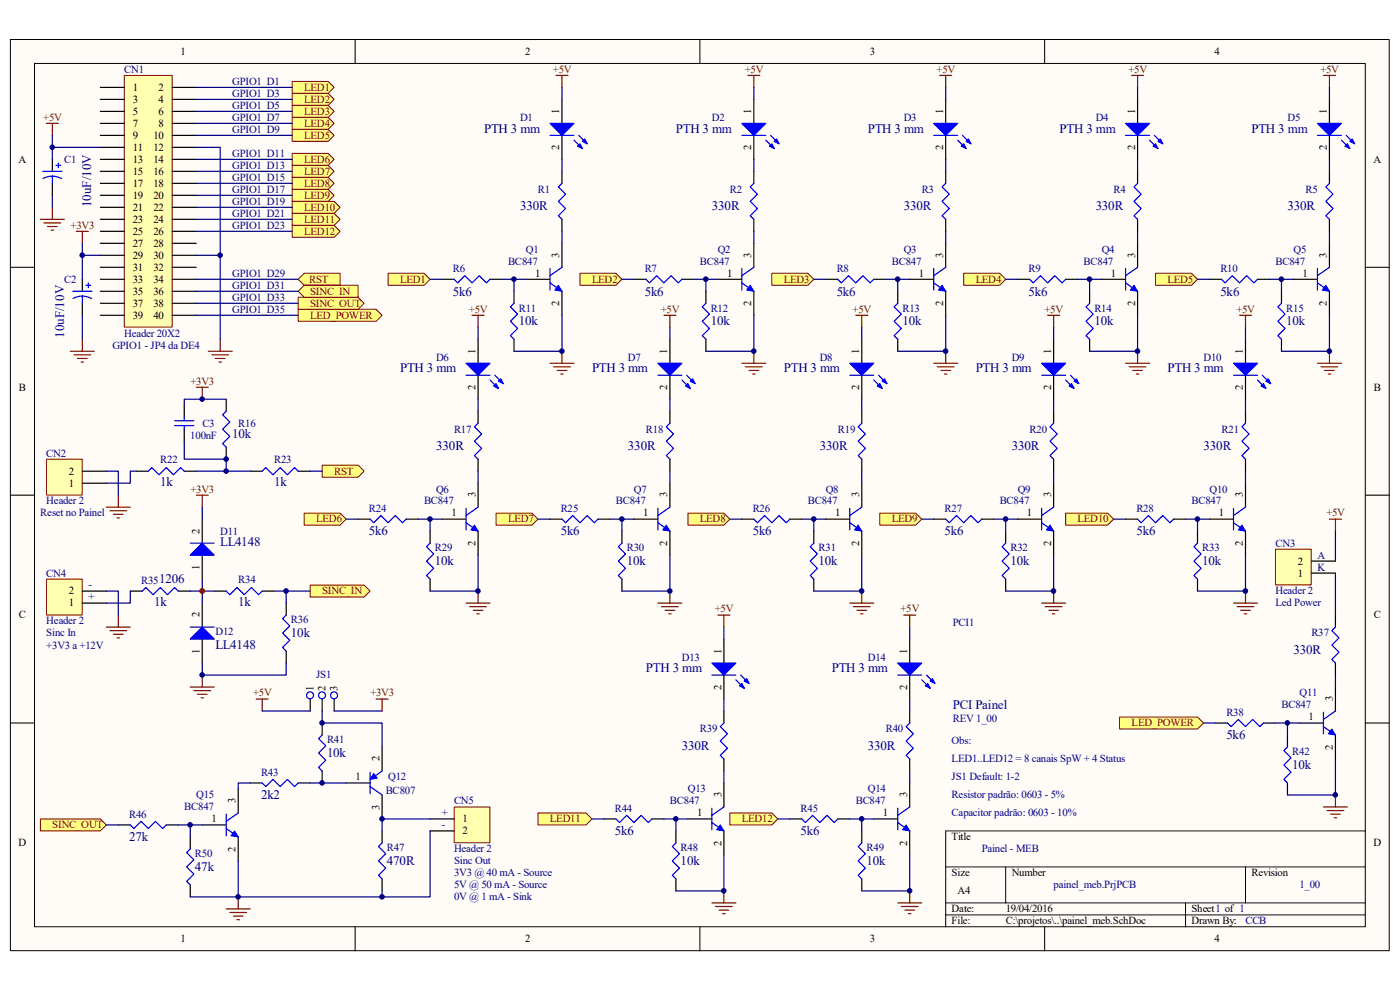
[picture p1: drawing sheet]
<svg xmlns="http://www.w3.org/2000/svg" width="297mm" height="210mm" viewBox="0 0 297 210" stroke-linecap="round" stroke-linejoin="round" font-family="sans-serif">
<path d="M2.2 8.4h292.5v193.3h-292.5z" fill="#fffcf8"/>
<path d="M2.2 8.4h292.5v193.3h-292.5z" fill="none" stroke="#000" stroke-width=".21"/>
<path d="M7.4 13.5h282.2v183.1h-282.2z" fill="#fffcf8"/>
<g fill="none" stroke="#000" stroke-width=".21">
<path d="M7.3 13.5h282.3v183.1h-282.3zM75.3 8.4v5.1M148.5 8.4v5.1M221.6 8.4v5.1M2.2 56.7h5.1M289.7 56.7h5.1M2.2 105h5.1M289.7 105h5.1M2.2 153.4h5.1M289.7 153.4h5.1M289.7 176.3h-89.1v20.3M75.3 196.6v5.1"/>
<path d="M148.5 196.6v5.1M200.6 183.9h89.1M200.6 191.5h89.1M200.6 194.1h89.1M213.4 183.9v7.6M221.6 196.6v5.1M251.5 191.5v5.1M264.2 183.9v7.6"/>
</g>
<circle cx="42.9" cy="125.4" r=".48" fill="#000080" stroke="#000080" stroke-width=".21"/>
<path d="M39.1 86v2.5M39.1 91.1v2.5" fill="none" stroke="#000" stroke-width=".25"/>
<path d="M37.1 90.3h4M37.1 89.3h4M39.1 88.5v.8M39.1 90.3v.8" fill="none" stroke="#00f" stroke-width=".25"/>
<path d="M8.6 46.5h5M9.3 47.3h3.6M10.1 48.1h2M10.9 48.8h.5M11.1 44v2.5" fill="none" stroke="#800000" stroke-width=".25"/>
<path d="M26.4 16h10.1v53.4h-10.1z" fill="#ffffb0"/>
<path d="M26.4 16h10.1v53.4h-10.1z" fill="none" stroke="#800000" stroke-width=".21"/>
<g fill="none" stroke="#000" stroke-width=".25">
<path d="M21.3 18.5h5.1M36.5 18.5h5.1M11.1 33.8v2.6M11.1 38.9v2.5M21.3 21.1h5.1M21.3 23.6h5.1M21.3 26.2h5.1M21.3 28.7h5.1M21.3 31.3h5.1M21.3 33.8h5.1M21.3 36.4h5.1M21.3 38.9h5.1"/>
<path d="M36.5 21.1h5.1M36.5 23.6h5.1M36.5 26.2h5.1M36.5 28.7h5.1M36.5 31.3h5.1M36.5 33.8h5.1M36.5 36.4h5.1M36.5 38.9h5.1M159.9 21.1v5.1M159.9 28.7v5.1M21.3 41.4h5.1M21.3 44h5.1"/>
<path d="M21.3 46.5h5.1M21.3 49.1h5.1M21.3 51.6h5.1M21.3 54.2h5.1M21.3 56.7h5.1M21.3 59.2h5.1M36.5 41.4h5.1M36.5 44h5.1M36.5 46.5h5.1M36.5 49.1h5.1M36.5 51.6h5.1M36.5 54.2h5.1"/>
<path d="M36.5 56.7h5.1M36.5 59.2h5.1M21.3 61.8h5.1M21.3 64.3h5.1M21.3 66.9h5.1M36.5 61.8h5.1M36.5 64.3h5.1M36.5 66.9h5.1M28.9 100h2.6M39.1 100h2.5M42.9 110.1v5.1M42.9 117.8v5.1"/>
<path d="M27.6 125.4h2.6M37.8 125.4h2.6"/>
</g>
<path d="M9.8 26.2h2.6M11.1 26.2v2.5M16.2 49.1h2.5M17.5 49.1v2.5" fill="none" stroke="#800000" stroke-width=".25"/>
<path d="M9.1 36.4h4M11.1 37.4v1.5M11.1 37.4l1.2 .2 .8 .3M11.1 37.4l-.8 .1-1.2 .4M11.9 35.1h1M12.4 34.6v1M157.4 28.7h5.1M162.5 29.7l1.8 1.8M163.5 28.7l1.8 1.8M31.5 100l.7-.8 1.5 1.5 1.6-1.5 1.5 1.5 1.5-1.5 .8 .8M40.4 115.2h5.1M30.2 125.4l.7-.8 1.6 1.6 1.5-1.6 1.5 1.6 1.6-1.6 .7 .8" fill="none" stroke="#00f" stroke-width=".25"/>
<g fill="#00f" stroke="#00f" stroke-width=".25">
<path d="M157.4 26.2h5.1l-2.6 2.5z"/>
<path d="M163.2 31l.5-.5 .6 1z"/>
<path d="M164.8 29.5l.5 1-1-.5z"/>
<path d="M42.9 115.2l2.6 2.6h-5.1z"/>
</g>
<path d="M9.9 97.5h7.5v7.5h-7.5z" fill="#ffffb0"/>
<path d="M9.9 97.4h7.5v7.6h-7.5z" fill="none" stroke="#800000" stroke-width=".21"/>
<g fill="none" stroke="#000" stroke-width=".25">
<path d="M17.5 59.2v2.6M152.3 59.2h5.1M159.9 51.6v5.1M17.5 64.3v2.6M159.9 61.8v5.1M17.5 100h5.1M48 84.7v2.5M48 94.9v2.5M53.1 100h2.5M63.3 100h2.5M17.5 102.5h5.1M65.8 148.3v2.5"/>
<path d="M68.3 148.3v2.5M70.9 148.3v2.5M81.1 158.5v5.1M73.4 166.1h5.1M81.1 168.6v5.1"/>
</g>
<g fill="none" stroke="#00f" stroke-width=".25">
<path d="M157.4 57v4.5M159.9 56.7l-2.5 1.8M15.4 61.8h4.1M17.5 62.8v1.5M17.5 62.8l1.2 .2 .7 .3M17.5 62.8l-.9 .1-1.1 .4M18.2 60.5h1M18.7 60v1M157.4 60l2.5 1.8M48 87.2l-.8 .8 1.6 1.5-1.6 1.6 1.6 1.5-1.6 1.5 .8 .8M55.6 100l.8-.8 1.5 1.5 1.5-1.5 1.6 1.5 1.5-1.5 .8 .8M78.5 163.8v4.6"/>
<path d="M78.5 166.9l2.6 1.7M81.1 163.6l-1.8 1.2"/>
<circle cx="65.8" cy="147.5" r=".74"/>
<circle cx="68.3" cy="147.5" r=".74"/>
<circle cx="70.9" cy="147.5" r=".74"/>
</g>
<g fill="#00f" stroke="#00f" stroke-width=".21">
<path d="M159.2 60.5l.7 1.3-1.5-.3z"/>
<path d="M79.3 164.1l.7 1-1.5 .2z"/>
</g>
<path d="M11.1 28.7v2.6h10.2M11.1 31.3v2.5M41.6 31.3h5.1v40.7M11.1 41.4v2.6M17.5 51.6v2.6h3.8M17.5 54.2v5M41.6 54.2h5.1" fill="none" stroke="#000080" stroke-width=".25"/>
<g fill="none" stroke="#800000" stroke-width=".25">
<path d="M14.9 74.5h5.1M15.7 75.3h3.5M16.4 76h2.1M17.2 76.8h.5M17.5 72v2.5M44.2 74.5h5.1M44.9 75.3h3.6M45.7 76h2M46.5 76.8h.5M46.7 72v2.5M41.6 82.1h2.6M42.9 82.1v2.6"/>
<path d="M22.6 107.6h5M23.3 108.3h3.6M24.1 109.1h2M24.8 109.9h.6M25.1 105v2.6"/>
</g>
<path d="M68.3 98.7h7.7l1.2 1.3-1.2 1.2h-7.7z" fill-rule="evenodd" fill="#ffff80" stroke="#800000" stroke-width=".21"/>
<path d="M39.1 93.6v3.8h8.9v2.6M41.6 100h11.5M48 84.7h-8.9v1.3M65.8 100h2.5" fill="none" stroke="#000080" stroke-width=".25"/>
<path d="M63.3 59.2l1.2-1.2h7.7v2.5h-7.7z" fill-rule="evenodd" fill="#ffff80" stroke="#800000" stroke-width=".21"/>
<path d="M41.6 59.2h21.7" fill="none" stroke="#000080" stroke-width=".25"/>
<path d="M159.9 36.4v2.5M159.9 46.5v2.6" fill="none" stroke="#000" stroke-width=".25"/>
<path d="M159.9 38.9l-.7 .8 1.5 1.5-1.5 1.5 1.5 1.5-1.5 1.6 .7 .7" fill="none" stroke="#00f" stroke-width=".25"/>
<path d="M158.7 16h2.5M159.9 16v2.5M157.4 77.1h5.1M158.1 77.8h3.6M158.9 78.6h2M159.7 79.3h.5M159.9 74.5v2.6" fill="none" stroke="#800000" stroke-width=".25"/>
<path d="M123 58h7.7l1.2 1.2-1.2 1.3h-7.7z" fill-rule="evenodd" fill="#ffff80" stroke="#800000" stroke-width=".21"/>
<path d="M200.6 21.1v5.1M200.6 28.7v5.1M200.6 36.4v2.5M134.5 59.2h2.5M144.7 59.2h2.5M193 59.2h5.1M200.6 46.5v2.6M200.6 51.6v5.1M149.8 61.8v2.5M149.8 72v2.5M200.6 61.8v5.1" fill="none" stroke="#000" stroke-width=".25"/>
<path d="M198.1 28.7h5.1M200.6 38.9l-.7 .8 1.5 1.5-1.5 1.5 1.5 1.5-1.5 1.6 .7 .7M203.2 29.7l1.8 1.8M204.2 28.7l1.8 1.8M137 59.2l.8 .8 1.5-1.5 1.5 1.5 1.6-1.5 1.5 1.5 .8-.8M198.1 57v4.5M200.6 56.7l-2.5 1.8M149.8 64.3l-.8 .8 1.5 1.5-1.5 1.6 1.5 1.5-1.5 1.5 .8 .8M198.1 60l2.5 1.8" fill="none" stroke="#00f" stroke-width=".25"/>
<path d="M159.9 18.5v2.6M159.9 33.8v2.6M131.9 59.2h2.6M147.2 59.2h5.1M149.8 59.2v2.6M159.9 49.1v2.5M159.9 66.9v7.6h-10.1" fill="none" stroke="#000080" stroke-width=".25"/>
<g fill="#00f" stroke="#00f" stroke-width=".25">
<path d="M198.1 26.2h5.1l-2.6 2.5z"/>
<path d="M204.4 30.5l.6 1-1.1-.5z"/>
<path d="M205.5 29.5l.5 1-1-.5z"/>
</g>
<path d="M199.9 60.5l.7 1.3-1.5-.3z" fill="#00f" stroke="#00f" stroke-width=".21"/>
<path d="M199.4 16h2.5M200.6 16v2.5M198.1 77.1h5.1M198.9 77.8h3.5M199.6 78.6h2M200.4 79.3h.5M200.6 74.5v2.6" fill="none" stroke="#800000" stroke-width=".25"/>
<path d="M163.7 58h7.7l1.2 1.2-1.2 1.3h-7.7z" fill-rule="evenodd" fill="#ffff80" stroke="#800000" stroke-width=".21"/>
<path d="M241.3 21.1v5.1M241.3 28.7v5.1M241.3 36.4v2.5M175.2 59.2h2.5M185.4 59.2h2.5M233.7 59.2h5.1M241.3 46.5v2.6M241.3 51.6v5.1M190.5 61.8v2.5M190.5 72v2.5M241.3 61.8v5.1" fill="none" stroke="#000" stroke-width=".25"/>
<path d="M238.8 28.7h5.1M241.3 38.9l-.7 .8 1.5 1.5-1.5 1.5 1.5 1.5-1.5 1.6 .7 .7M243.9 29.7l1.8 1.8M244.9 28.7l1.8 1.8M177.7 59.2l.8 .8 1.5-1.5 1.6 1.5 1.5-1.5 1.5 1.5 .8-.8M238.8 57v4.5M241.3 56.7l-2.5 1.8M190.5 64.3l-.8 .8 1.5 1.5-1.5 1.6 1.5 1.5-1.5 1.5 .8 .8M238.8 60l2.5 1.8" fill="none" stroke="#00f" stroke-width=".25"/>
<path d="M200.6 18.5v2.6M200.6 33.8v2.6M172.6 59.2h2.6M187.9 59.2h5.1M190.5 59.2v2.6M200.6 49.1v2.5M200.6 66.9v7.6h-10.1" fill="none" stroke="#000080" stroke-width=".25"/>
<g fill="#00f" stroke="#00f" stroke-width=".25">
<path d="M238.8 26.2h5.1l-2.6 2.5z"/>
<path d="M245.2 30.5l.5 1-1.1-.5z"/>
<path d="M245.7 30l.5-.5 .5 1z"/>
</g>
<path d="M240.6 60.5l.7 1.3-1.5-.3z" fill="#00f" stroke="#00f" stroke-width=".21"/>
<path d="M240.1 16h2.5M241.3 16v2.5M238.8 77.1h5.1M239.6 77.8h3.5M240.3 78.6h2.1M241.1 79.3h.5M241.3 74.5v2.6" fill="none" stroke="#800000" stroke-width=".25"/>
<path d="M204.4 58h7.7l1.3 1.2-1.3 1.3h-7.7z" fill-rule="evenodd" fill="#ffff80" stroke="#800000" stroke-width=".21"/>
<path d="M282 21.1v5.1M282 28.7v5.1M282 36.4v2.5M215.9 59.2h2.5M226.1 59.2h2.5M274.4 59.2h5.1M282 46.5v2.6M282 51.6v5.1M231.2 61.8v2.5M231.2 72v2.5M282 61.8v5.1" fill="none" stroke="#000" stroke-width=".25"/>
<path d="M279.5 28.7h5.1M282 38.9l-.7 .8 1.5 1.5-1.5 1.5 1.5 1.5-1.5 1.6 .7 .7M284.6 29.7l1.8 1.8M285.6 28.7l1.8 1.8M218.4 59.2l.8 .8 1.5-1.5 1.6 1.5 1.5-1.5 1.5 1.5 .8-.8M279.5 57v4.5M282 56.7l-2.5 1.8M231.2 64.3l-.8 .8 1.5 1.5-1.5 1.6 1.5 1.5-1.5 1.5 .8 .8M279.5 60l2.5 1.8" fill="none" stroke="#00f" stroke-width=".25"/>
<path d="M241.3 18.5v2.6M241.3 33.8v2.6M213.4 59.2h2.5M228.6 59.2h5.1M231.2 59.2v2.6M241.3 49.1v2.5M241.3 66.9v7.6h-10.1" fill="none" stroke="#000080" stroke-width=".25"/>
<g fill="#00f" stroke="#00f" stroke-width=".25">
<path d="M279.5 26.2h5.1l-2.6 2.5z"/>
<path d="M285.3 31l.6-.5 .5 1z"/>
<path d="M286.4 30l.5-.5 .5 1z"/>
</g>
<path d="M281.3 60.5l.7 1.3-1.5-.3z" fill="#00f" stroke="#00f" stroke-width=".21"/>
<path d="M280.8 16h2.5M282 16v2.5M279.5 77.1h5.1M280.3 77.8h3.5M281 78.6h2.1M281.8 79.3h.5M282 74.5v2.6" fill="none" stroke="#800000" stroke-width=".25"/>
<path d="M245.2 58h7.6l1.3 1.2-1.3 1.3h-7.6z" fill-rule="evenodd" fill="#ffff80" stroke="#800000" stroke-width=".21"/>
<path d="M119.2 21.1v5.1M119.2 28.7v5.1M119.2 36.4v2.5M111.6 59.2h5.1M119.2 46.5v2.6M119.2 51.6v5.1M256.6 59.2h2.5M266.8 59.2h2.5M119.2 61.8v5.1M271.9 61.8v2.5M271.9 72v2.5" fill="none" stroke="#000" stroke-width=".25"/>
<path d="M116.7 28.7h5.1M119.2 38.9l-.7 .8 1.5 1.5-1.5 1.5 1.5 1.5-1.5 1.6 .7 .7M121.8 29.7l1.7 1.8M122.8 28.7l1.8 1.8M116.7 57v4.5M119.2 56.7l-2.5 1.8M259.1 59.2l.8 .8 1.5-1.5 1.6 1.5 1.5-1.5 1.5 1.5 .8-.8M116.7 60l2.5 1.8M271.9 64.3l-.8 .8 1.5 1.5-1.5 1.6 1.5 1.5-1.5 1.5 .8 .8" fill="none" stroke="#00f" stroke-width=".25"/>
<path d="M282 18.5v2.6M282 33.8v2.6M254.1 59.2h2.5M269.3 59.2h5.1M271.9 59.2v2.6M282 49.1v2.5M282 66.9v7.6h-10.1" fill="none" stroke="#000080" stroke-width=".25"/>
<g fill="#00f" stroke="#00f" stroke-width=".25">
<path d="M116.7 26.2h5.1l-2.6 2.5z"/>
<path d="M122.5 31l.5-.5 .5 1z"/>
<path d="M123.5 30l.6-.5 .5 1z"/>
</g>
<path d="M118.5 60.5l.7 1.3-1.5-.3z" fill="#00f" stroke="#00f" stroke-width=".21"/>
<path d="M118 16h2.5M119.2 16v2.5M116.7 77.1h5.1M117.4 77.8h3.6M118.2 78.6h2M119 79.3h.5M119.2 74.5v2.6" fill="none" stroke="#800000" stroke-width=".25"/>
<path d="M82.3 58h7.7l1.2 1.2-1.2 1.3h-7.7z" fill-rule="evenodd" fill="#ffff80" stroke="#800000" stroke-width=".21"/>
<path d="M93.8 59.2h2.5M104 59.2h2.5M109 61.8v2.5M109 72v2.5M142.1 72v5.1M142.1 79.6v5.1M142.1 87.2v2.6M142.1 97.4v2.6M134.5 110.1h5.1M142.1 102.5v5.1M142.1 112.7v5.1" fill="none" stroke="#000" stroke-width=".25"/>
<path d="M96.3 59.2l.8 .8 1.5-1.5 1.5 1.5 1.6-1.5 1.5 1.5 .8-.8M109 64.3l-.7 .8 1.5 1.5-1.5 1.6 1.5 1.5-1.5 1.5 .7 .8M139.6 79.6h5.1M145.7 79.6l1.8 1.8M142.1 89.8l-.7 .7 1.5 1.6-1.5 1.5 1.5 1.5-1.5 1.5 .7 .8M144.7 80.6l1.7 1.8M139.6 110.9l2.5 1.8M139.6 107.8v4.6M142.1 107.6l-2.5 1.8" fill="none" stroke="#00f" stroke-width=".25"/>
<path d="M119.2 18.5v2.6M119.2 33.8v2.6M91.2 59.2h2.6M106.5 59.2h5.1M109 59.2v2.6M119.2 49.1v2.5M119.2 66.9v7.6h-10.2" fill="none" stroke="#000080" stroke-width=".25"/>
<g fill="#00f" stroke="#00f" stroke-width=".25">
<path d="M139.6 77.1h5.1l-2.6 2.5z"/>
<path d="M145.9 81.4l.5 1-1-.5z"/>
<path d="M146.4 80.9l.6-.5 .5 1z"/>
</g>
<path d="M141.4 111.4l.7 1.3-1.5-.3z" fill="#00f" stroke="#00f" stroke-width=".21"/>
<path d="M140.8 66.9h2.6M142.1 66.9v2.5M139.6 127.9h5.1M140.3 128.7h3.6M141.1 129.5h2M141.9 130.2h.5M142.1 125.4v2.5" fill="none" stroke="#800000" stroke-width=".25"/>
<path d="M105.2 108.9h7.7l1.2 1.2-1.2 1.3h-7.7z" fill-rule="evenodd" fill="#ffff80" stroke="#800000" stroke-width=".21"/>
<path d="M182.8 72v5.1M182.8 79.6v5.1M182.8 87.2v2.6M182.8 97.4v2.6M116.7 110.1h2.5M126.9 110.1h2.5M131.9 112.7v2.5M175.2 110.1h5.1M182.8 102.5v5.1M182.8 112.7v5.1M131.9 122.9v2.5" fill="none" stroke="#000" stroke-width=".25"/>
<path d="M180.3 79.6h5.1M186.4 79.6l1.8 1.8M182.8 89.8l-.7 .7 1.5 1.6-1.5 1.5 1.5 1.5-1.5 1.5 .7 .8M185.4 80.6l1.8 1.8M119.2 110.1l.8 .8 1.5-1.5 1.5 1.5 1.6-1.5 1.5 1.5 .8-.8M131.9 115.2l-.7 .8 1.5 1.5-1.5 1.5 1.5 1.6-1.5 1.5 .7 .8M180.3 110.9l2.5 1.8M180.3 107.8v4.6M182.8 107.6l-2.5 1.8" fill="none" stroke="#00f" stroke-width=".25"/>
<path d="M142.1 69.4v2.6M142.1 84.7v2.5M142.1 100v2.5M114.1 110.1h2.6M129.4 110.1h5.1M131.9 110.1v2.6M142.1 117.8v7.6h-10.2" fill="none" stroke="#000080" stroke-width=".25"/>
<g fill="#00f" stroke="#00f" stroke-width=".25">
<path d="M180.3 77.1h5.1l-2.6 2.5z"/>
<path d="M186.6 81.4l.6 1-1.1-.5z"/>
<path d="M187.7 80.4l.5 1-1-.5z"/>
</g>
<path d="M182.1 111.4l.7 1.3-1.5-.3z" fill="#00f" stroke="#00f" stroke-width=".21"/>
<path d="M181.6 66.9h2.5M182.8 66.9v2.5M180.3 127.9h5.1M181 128.7h3.6M181.8 129.5h2M182.6 130.2h.5M182.8 125.4v2.5" fill="none" stroke="#800000" stroke-width=".25"/>
<path d="M145.9 108.9h7.7l1.2 1.2-1.2 1.3h-7.7z" fill-rule="evenodd" fill="#ffff80" stroke="#800000" stroke-width=".21"/>
<path d="M223.5 72v5.1M223.5 79.6v5.1M223.5 87.2v2.6M223.5 97.4v2.6M157.4 110.1h2.5M167.6 110.1h2.5M172.6 112.7v2.5M215.9 110.1h5.1M223.5 102.5v5.1M223.5 112.7v5.1M172.6 122.9v2.5" fill="none" stroke="#000" stroke-width=".25"/>
<path d="M221 79.6h5.1M227.1 79.6l1.8 1.8M223.5 89.8l-.7 .7 1.5 1.6-1.5 1.5 1.5 1.5-1.5 1.5 .7 .8M226.1 80.6l1.8 1.8M159.9 110.1l.8 .8 1.5-1.5 1.5 1.5 1.6-1.5 1.5 1.5 .8-.8M172.6 115.2l-.7 .8 1.5 1.5-1.5 1.5 1.5 1.6-1.5 1.5 .7 .8M221 110.9l2.5 1.8M221 107.8v4.6M223.5 107.6l-2.5 1.8" fill="none" stroke="#00f" stroke-width=".25"/>
<path d="M182.8 69.4v2.6M182.8 84.7v2.5M182.8 100v2.5M154.8 110.1h2.6M170.1 110.1h5.1M172.6 110.1v2.6M182.8 117.8v7.6h-10.2" fill="none" stroke="#000080" stroke-width=".25"/>
<g fill="#00f" stroke="#00f" stroke-width=".25">
<path d="M221 77.1h5.1l-2.6 2.5z"/>
<path d="M227.3 81.4l.6 1-1.1-.5z"/>
<path d="M228.4 80.4l.5 1-1-.5z"/>
</g>
<path d="M222.8 111.4l.7 1.3-1.5-.3z" fill="#00f" stroke="#00f" stroke-width=".21"/>
<path d="M222.3 66.9h2.5M223.5 66.9v2.5M221 127.9h5.1M221.7 128.7h3.6M222.5 129.5h2M223.3 130.2h.5M223.5 125.4v2.5" fill="none" stroke="#800000" stroke-width=".25"/>
<path d="M186.6 108.9h7.7l1.2 1.2-1.2 1.3h-7.7z" fill-rule="evenodd" fill="#ffff80" stroke="#800000" stroke-width=".21"/>
<path d="M264.2 72v5.1M264.2 79.6v5.1M264.2 87.2v2.6M264.2 97.4v2.6M198.1 110.1h2.5M208.3 110.1h2.5M213.4 112.7v2.5M256.6 110.1h5.1M264.2 102.5v5.1M264.2 112.7v5.1M213.4 122.9v2.5" fill="none" stroke="#000" stroke-width=".25"/>
<path d="M261.7 79.6h5.1M267.8 79.6l1.8 1.8M264.2 89.8l-.7 .7 1.5 1.6-1.5 1.5 1.5 1.5-1.5 1.5 .7 .8M266.8 80.6l1.8 1.8M200.6 110.1l.8 .8 1.5-1.5 1.5 1.5 1.6-1.5 1.5 1.5 .8-.8M213.4 115.2l-.8 .8 1.5 1.5-1.5 1.5 1.5 1.6-1.5 1.5 .8 .8M261.7 110.9l2.5 1.8M261.7 107.8v4.6M264.2 107.6l-2.5 1.8" fill="none" stroke="#00f" stroke-width=".25"/>
<path d="M223.5 69.4v2.6M223.5 84.7v2.5M223.5 100v2.5M195.5 110.1h2.6M210.8 110.1h5.1M213.4 110.1v2.6M223.5 117.8v7.6h-10.1" fill="none" stroke="#000080" stroke-width=".25"/>
<g fill="#00f" stroke="#00f" stroke-width=".25">
<path d="M261.7 77.1h5.1l-2.6 2.5z"/>
<path d="M267.5 81.9l.5-.5 .6 1z"/>
<path d="M269.1 80.4l.5 1-1-.5z"/>
</g>
<path d="M263.5 111.4l.7 1.3-1.5-.3z" fill="#00f" stroke="#00f" stroke-width=".21"/>
<path d="M263 66.9h2.5M264.2 66.9v2.5M261.7 127.9h5.1M262.5 128.7h3.5M263.2 129.5h2.1M264 130.2h.5M264.2 125.4v2.5" fill="none" stroke="#800000" stroke-width=".25"/>
<path d="M226.1 108.9h8.9l1.2 1.2-1.2 1.3h-8.9z" fill-rule="evenodd" fill="#ffff80" stroke="#800000" stroke-width=".21"/>
<path d="M101.4 72v5.1M101.4 79.6v5.1M101.4 87.2v2.6M101.4 97.4v2.6M93.8 110.1h5.1M101.4 102.5v5.1M101.4 112.7v5.1M238.8 110.1h2.5M249 110.1h2.5M254.1 112.7v2.5M254.1 122.9v2.5" fill="none" stroke="#000" stroke-width=".25"/>
<path d="M98.9 79.6h5.1M105 79.6l1.8 1.8M101.4 89.8l-.7 .7 1.5 1.6-1.5 1.5 1.5 1.5-1.5 1.5 .7 .8M104 80.6l1.7 1.8M98.9 110.9l2.5 1.8M98.9 107.8v4.6M101.4 107.6l-2.5 1.8M241.3 110.1l.8 .8 1.5-1.5 1.6 1.5 1.5-1.5 1.5 1.5 .8-.8M254.1 115.2l-.8 .8 1.5 1.5-1.5 1.5 1.5 1.6-1.5 1.5 .8 .8" fill="none" stroke="#00f" stroke-width=".25"/>
<path d="M264.2 69.4v2.6M264.2 84.7v2.5M264.2 100v2.5M236.2 110.1h2.6M251.5 110.1h5.1M254.1 110.1v2.6M264.2 117.8v7.6h-10.1" fill="none" stroke="#000080" stroke-width=".25"/>
<g fill="#00f" stroke="#00f" stroke-width=".25">
<path d="M98.9 77.1h5.1l-2.6 2.5z"/>
<path d="M104.7 81.9l.5-.5 .5 1z"/>
<path d="M105.7 80.9l.6-.5 .5 1z"/>
</g>
<path d="M100.7 111.4l.7 1.3-1.5-.3z" fill="#00f" stroke="#00f" stroke-width=".21"/>
<path d="M100.1 66.9h2.6M101.4 66.9v2.5M98.9 127.9h5.1M99.6 128.7h3.6M100.4 129.5h2M101.2 130.2h.5M101.4 125.4v2.5" fill="none" stroke="#800000" stroke-width=".25"/>
<path d="M64.5 108.9h7.7l1.2 1.2-1.2 1.3h-7.7z" fill-rule="evenodd" fill="#ffff80" stroke="#800000" stroke-width=".21"/>
<path d="M76 110.1h2.5M86.2 110.1h2.5M91.2 112.7v2.5M91.2 122.9v2.5M283.3 130.5v2.5M275.7 153.4h5.1M283.3 140.7v2.5M283.3 145.7v5.1M283.3 155.9v5.1" fill="none" stroke="#000" stroke-width=".25"/>
<path d="M78.5 110.1l.8 .8 1.5-1.5 1.5 1.5 1.6-1.5 1.5 1.5 .8-.8M91.2 115.2l-.7 .8 1.5 1.5-1.5 1.5 1.5 1.6-1.5 1.5 .7 .8M283.3 133l-.8 .8 1.6 1.5-1.6 1.5 1.6 1.6-1.6 1.5 .8 .8M280.8 154.1l2.5 1.8M280.8 151.1v4.6M283.3 150.8l-2.5 1.8" fill="none" stroke="#00f" stroke-width=".25"/>
<path d="M101.4 69.4v2.6M101.4 84.7v2.5M101.4 100v2.5M73.4 110.1h2.6M88.7 110.1h5.1M91.2 110.1v2.6M101.4 117.8v7.6h-10.2" fill="none" stroke="#000080" stroke-width=".25"/>
<path d="M282.5 154.7l.8 1.2-1.5-.2z" fill="#00f" stroke="#00f" stroke-width=".21"/>
<path d="M282 110.1h2.6M283.3 110.1v2.6M280.8 171.2h5.1M281.5 172h3.6M282.3 172.7h2M283.1 173.5h.5M283.3 168.6v2.6" fill="none" stroke="#800000" stroke-width=".25"/>
<path d="M237.5 152.1h16.6l1.2 1.3-1.2 1.3h-16.6z" fill-rule="evenodd" fill="#ffff80" stroke="#800000" stroke-width=".21"/>
<path d="M193 135.6v5.1M193 143.2v5.1M193 150.8v2.6M257.9 153.4h2.5M268 153.4h2.6M273.1 155.9v2.6M185.4 173.7h5.1M193 161v2.6M193 166.1v5.1M193 176.3v5.1M273.1 166.1v2.5" fill="none" stroke="#000" stroke-width=".25"/>
<path d="M190.5 143.2h5M193 153.4l-.8 .7 1.6 1.6-1.6 1.5 1.6 1.5-1.6 1.6 .8 .7M195.5 144.2l1.8 1.8M196.6 143.2l1.7 1.8M260.4 153.4l.8 .7 1.5-1.5 1.5 1.5 1.6-1.5 1.5 1.5 .7-.7M273.1 158.5l-.7 .7 1.5 1.6-1.5 1.5 1.5 1.5-1.5 1.5 .7 .8M190.5 174.5l2.5 1.8M190.5 171.4v4.6M193 171.2l-2.5 1.8" fill="none" stroke="#00f" stroke-width=".25"/>
<path d="M255.3 153.4h2.6M270.6 153.4h5.1M273.1 153.4v2.5M283.3 143.2v2.5M283.3 161v7.6h-10.2" fill="none" stroke="#000080" stroke-width=".25"/>
<g fill="#00f" stroke="#00f" stroke-width=".25">
<path d="M190.5 140.7h5l-2.5 2.5z"/>
<path d="M196.8 145l.5 1-1-.5z"/>
<path d="M197.3 144.5l.5-.5 .5 1z"/>
</g>
<path d="M192.2 175l.8 1.3-1.5-.3z" fill="#00f" stroke="#00f" stroke-width=".21"/>
<path d="M191.7 130.5h2.6M193 130.5v2.5M190.5 191.5h5M191.2 192.3h3.6M192 193.1h2M192.7 193.8h.6M193 189v2.5" fill="none" stroke="#800000" stroke-width=".25"/>
<path d="M154.8 172.5h8.9l1.3 1.2-1.3 1.3h-8.9z" fill-rule="evenodd" fill="#ffff80" stroke="#800000" stroke-width=".21"/>
<path d="M153.6 135.6v5.1M153.6 143.2v5.1M153.6 150.8v2.6M145.9 173.7h5.1M153.6 161v2.6M153.6 166.1v5.1M153.6 176.3v5.1M167.6 173.7h2.5M177.7 173.7h2.6M182.8 176.3v2.5M182.8 186.5v2.5" fill="none" stroke="#000" stroke-width=".25"/>
<path d="M151 143.2h5.1M153.6 153.4l-.8 .7 1.5 1.6-1.5 1.5 1.5 1.5-1.5 1.6 .8 .7M156.1 144.2l1.8 1.8M157.1 143.2l1.8 1.8M151 174.5l2.6 1.8M151 171.4v4.6M153.6 171.2l-2.6 1.8M170.1 173.7l.8 .8 1.5-1.5 1.5 1.5 1.5-1.5 1.6 1.5 .7-.8M182.8 178.8l-.7 .8 1.5 1.5-1.5 1.5 1.5 1.6-1.5 1.5 .7 .8" fill="none" stroke="#00f" stroke-width=".25"/>
<path d="M193 133v2.6M193 148.3v2.5M165 173.7h2.6M180.3 173.7h5.1M182.8 173.7v2.6M193 163.6v2.5M193 181.4v7.6h-10.2" fill="none" stroke="#000080" stroke-width=".25"/>
<g fill="#00f" stroke="#00f" stroke-width=".25">
<path d="M151 140.7h5.1l-2.5 2.5z"/>
<path d="M157.4 145l.5 1-1-.5z"/>
<path d="M157.9 144.5l.5-.5 .5 1z"/>
</g>
<path d="M152.8 175l.8 1.3-1.6-.3z" fill="#00f" stroke="#00f" stroke-width=".21"/>
<path d="M152.3 130.5h2.5M153.6 130.5v2.5M151 191.5h5.1M151.8 192.3h3.6M152.6 193.1h2M153.3 193.8h.5M153.6 189v2.5" fill="none" stroke="#800000" stroke-width=".25"/>
<path d="M114.1 172.5h10.2l1.3 1.2-1.3 1.3h-10.2z" fill-rule="evenodd" fill="#ffff80" stroke="#800000" stroke-width=".21"/>
<path d="M128.1 173.7h2.6M138.3 173.7h2.5M143.4 176.3v2.5M143.4 186.5v2.5" fill="none" stroke="#000" stroke-width=".25"/>
<path d="M130.7 173.7l.7 .8 1.6-1.5 1.5 1.5 1.5-1.5 1.5 1.5 .8-.8M143.4 178.8l-.8 .8 1.6 1.5-1.6 1.5 1.6 1.6-1.6 1.5 .8 .8" fill="none" stroke="#00f" stroke-width=".25"/>
<path d="M153.6 133v2.6M153.6 148.3v2.5M125.6 173.7h2.5M140.8 173.7h5.1M143.4 173.7v2.6M153.6 163.6v2.5M153.6 181.4v7.6h-10.2" fill="none" stroke="#000080" stroke-width=".25"/>
<path d="M270.6 116.5h7.6v7.6h-7.6z" fill="#ffffb0"/>
<path d="M270.6 116.5h7.6v7.6h-7.6z" fill="none" stroke="#800000" stroke-width=".21"/>
<path d="M278.2 119h5.1M278.2 121.6h5.1M42.9 175h5.1M50.5 167.4v5.1M50.5 177.5v5.1" fill="none" stroke="#000" stroke-width=".25"/>
<path d="M283.3 112.7v6.3M283.3 121.6v8.9" fill="none" stroke="#000080" stroke-width=".25"/>
<path d="M48 175.8l2.5 1.7M48 172.7v4.6M50.5 172.5l-2.5 1.7" fill="none" stroke="#00f" stroke-width=".25"/>
<path d="M49.8 176.3l.7 1.2-1.5-.2z" fill="#00f" stroke="#00f" stroke-width=".21"/>
<path d="M48 192.8h5.1M48.8 193.6h3.5M49.5 194.3h2.1M50.3 195.1h.5M50.5 190.3v2.5" fill="none" stroke="#800000" stroke-width=".25"/>
<path d="M8.6 173.7h12.7l1.3 1.3-1.3 1.3h-12.7z" fill-rule="evenodd" fill="#ffff80" stroke="#800000" stroke-width=".21"/>
<path d="M68.3 153.4v2.5M25.1 175h2.5M35.3 175h2.5M40.4 177.5v2.6M53.1 166.1h2.5M63.3 166.1h2.5M68.3 163.6v2.5M81.1 176.3v2.5M40.4 187.7v2.6M81.1 186.5v2.5" fill="none" stroke="#000" stroke-width=".25"/>
<path d="M68.3 155.9l-.7 .8 1.5 1.5-1.5 1.5 1.5 1.6-1.5 1.5 .7 .8M27.6 175l.8 .8 1.5-1.6 1.6 1.6 1.5-1.6 1.5 1.6 .8-.8M55.6 166.1l.8 .8 1.5-1.6 1.5 1.6 1.6-1.6 1.5 1.6 .8-.8M81.1 178.8l-.8 .8 1.5 1.5-1.5 1.5 1.5 1.6-1.5 1.5 .8 .8M40.4 180.1l-.8 .8 1.5 1.5-1.5 1.5 1.5 1.5-1.5 1.6 .8 .7" fill="none" stroke="#00f" stroke-width=".25"/>
<path d="M22.6 175h2.5M37.8 175h5.1M40.4 175v2.5M50.5 182.6v7.7h-10.1" fill="none" stroke="#000080" stroke-width=".25"/>
<path d="M96.4 171.2h7.5v7.6h-7.5z" fill="#ffffb0"/>
<path d="M96.4 171.2h7.5v7.6h-7.5z" fill="none" stroke="#800000" stroke-width=".21"/>
<path d="M91.2 173.7h5.1M91.2 176.3h5.1" fill="none" stroke="#000" stroke-width=".25"/>
<path d="M54.4 148.3h2.5M55.6 148.3v2.5M79.8 148.3h2.5M81.1 148.3v2.5" fill="none" stroke="#800000" stroke-width=".25"/>
<path d="M9.9 122.9h7.5v7.6h-7.5z" fill="#ffffb0"/>
<path d="M9.9 122.9h7.5v7.6h-7.5z" fill="none" stroke="#800000" stroke-width=".21"/>
<path d="M17.5 127.9h5.1M17.5 125.4h5.1M42.9 127.9v5.1M42.9 135.6v5.1M45.5 125.4h2.5M55.6 125.4h2.6M60.7 127.9v2.6M60.7 138.1v2.6" fill="none" stroke="#000" stroke-width=".25"/>
<path d="M41.6 105h2.6M42.9 105v2.6M22.6 133h5M23.3 133.8h3.6M24.1 134.6h2M24.8 135.3h.6M25.1 130.5v2.5M40.4 145.7h5.1M41.1 146.5h3.6M41.9 147.3h2M42.7 148h.5M42.9 143.2v2.5" fill="none" stroke="#800000" stroke-width=".25"/>
<path d="M42.9 133l2.6 2.6h-5.1z" fill="#00f" stroke="#00f" stroke-width=".25"/>
<path d="M40.4 133h5.1M48 125.4l.8 .8 1.5-1.6 1.5 1.6 1.5-1.6 1.6 1.6 .7-.8M60.7 130.5l-.8 .7 1.6 1.6-1.6 1.5 1.6 1.5-1.6 1.6 .8 .7" fill="none" stroke="#00f" stroke-width=".25"/>
<path d="M65.8 124.1h11.4l1.3 1.3-1.3 1.3h-11.4z" fill-rule="evenodd" fill="#ffff80" stroke="#800000" stroke-width=".21"/>
<g fill="none" stroke="#000080" stroke-width=".25">
<path d="M22.6 100h2.5v5M28.9 100h-1.3v2.5h-5M42.9 107.6v2.5M22.6 125.4h2.5v5.1M27.6 125.4v2.5h-5M40.4 125.4h5.1M42.9 122.9v5M58.2 125.4h7.6M60.7 125.4v2.5M42.9 140.7v2.5h17.8v-2.5M55.6 150.8h10.2M70.9 150.8h10.2"/>
<path d="M53.1 166.1h-2.6v1.3M65.8 166.1h7.6M91.2 176.3v14h-10.1M91.2 173.7h-10.1v2.6M81.1 189v1.3h-30.6"/>
</g>
<circle cx="42.9" cy="125.4" r=".48" fill="#800000" stroke="#800000" stroke-width=".21"/>
<path d="M63.3 65.6h16.5l1.3 1.3-1.3 1.3h-16.5z" fill-rule="evenodd" fill="#ffff80" stroke="#800000" stroke-width=".21"/>
<path d="M41.6 66.9h21.7" fill="none" stroke="#000080" stroke-width=".25"/>
<path d="M63.3 63.1h12.7l1.2 1.2-1.2 1.3h-12.7z" fill-rule="evenodd" fill="#ffff80" stroke="#800000" stroke-width=".21"/>
<path d="M41.6 64.3h21.7" fill="none" stroke="#000080" stroke-width=".25"/>
<path d="M63.3 61.8l1.2-1.3h11.5v2.6h-11.5z" fill-rule="evenodd" fill="#ffff80" stroke="#800000" stroke-width=".21"/>
<path d="M41.6 61.8h21.7" fill="none" stroke="#000080" stroke-width=".25"/>
<g fill="#ffff80" stroke="#800000" stroke-width=".21">
<path d="M62 17.3h7.6l1.3 1.2-1.3 1.3h-7.6z" fill-rule="evenodd"/>
<path d="M62 19.8h7.6l1.3 1.3-1.3 1.3h-7.6z" fill-rule="evenodd"/>
<path d="M62 22.4h7.6l1.3 1.2-1.3 1.3h-7.6z" fill-rule="evenodd"/>
<path d="M62 24.9h7.6l1.3 1.3-1.3 1.2h-7.6z" fill-rule="evenodd"/>
<path d="M62 27.4h7.6l1.3 1.3-1.3 1.3h-7.6z" fill-rule="evenodd"/>
<path d="M62 32.5h7.6l1.3 1.3-1.3 1.3h-7.6z" fill-rule="evenodd"/>
<path d="M62 35.1h7.6l1.3 1.3-1.3 1.2h-7.6z" fill-rule="evenodd"/>
<path d="M62 37.6h7.6l1.3 1.3-1.3 1.3h-7.6z" fill-rule="evenodd"/>
<path d="M62 40.2h7.6l1.3 1.2-1.3 1.3h-7.6z" fill-rule="evenodd"/>
<path d="M62 42.7h8.9l1.3 1.3-1.3 1.3h-8.9z" fill-rule="evenodd"/>
<path d="M62 45.3h8.9l1.3 1.2-1.3 1.3h-8.9z" fill-rule="evenodd"/>
<path d="M62 47.8h8.9l1.3 1.3-1.3 1.2h-8.9z" fill-rule="evenodd"/>
</g>
<g fill="none" stroke="#000080" stroke-width=".25">
<path d="M41.6 18.5h20.4M41.6 21.1h20.4M41.6 23.6h20.4M41.6 26.2h20.4M41.6 28.7h20.4M41.6 33.8h20.4M41.6 36.4h20.4M41.6 38.9h20.4M41.6 41.4h20.4M41.6 44h20.4M41.6 46.5h20.4M41.6 49.1h20.4"/>
<path d="M17.5 66.9v5.1M68.3 150.8v2.6h12.8v5.1"/>
</g>
<g fill="#000080" stroke="#000080" stroke-width=".21">
<circle cx="11.1" cy="31.2" r=".48"/>
<circle cx="17.4" cy="54.1" r=".48"/>
<circle cx="40.3" cy="175" r=".48"/>
<circle cx="42.9" cy="143.2" r=".48"/>
<circle cx="42.9" cy="84.7" r=".48"/>
<circle cx="46.7" cy="54.1" r=".48"/>
<circle cx="48" cy="99.9" r=".48"/>
<circle cx="48" cy="97.4" r=".48"/>
<circle cx="50.5" cy="190.2" r=".48"/>
<circle cx="60.7" cy="125.4" r=".48"/>
<circle cx="68.3" cy="166.1" r=".48"/>
<circle cx="68.3" cy="153.4" r=".48"/>
<circle cx="81" cy="190.2" r=".48"/>
<circle cx="81" cy="173.7" r=".48"/>
<circle cx="91.2" cy="110.1" r=".48"/>
<circle cx="101.4" cy="125.4" r=".48"/>
<circle cx="109" cy="59.2" r=".48"/>
<circle cx="119.2" cy="74.5" r=".48"/>
<circle cx="131.9" cy="110.1" r=".48"/>
<circle cx="142.1" cy="125.4" r=".48"/>
<circle cx="143.4" cy="173.7" r=".48"/>
<circle cx="149.7" cy="59.2" r=".48"/>
<circle cx="153.5" cy="189" r=".48"/>
<circle cx="159.9" cy="74.5" r=".48"/>
<circle cx="172.6" cy="110.1" r=".48"/>
<circle cx="182.8" cy="173.7" r=".48"/>
<circle cx="182.8" cy="125.4" r=".48"/>
<circle cx="190.4" cy="59.2" r=".48"/>
<circle cx="193" cy="189" r=".48"/>
<circle cx="200.6" cy="74.5" r=".48"/>
<circle cx="213.3" cy="110.1" r=".48"/>
<circle cx="223.5" cy="125.4" r=".48"/>
<circle cx="231.1" cy="59.2" r=".48"/>
<circle cx="241.3" cy="74.5" r=".48"/>
<circle cx="254" cy="110.1" r=".48"/>
<circle cx="264.2" cy="125.4" r=".48"/>
<circle cx="271.8" cy="59.2" r=".48"/>
<circle cx="273.1" cy="153.4" r=".48"/>
<circle cx="282" cy="74.5" r=".48"/>
<circle cx="283.3" cy="168.6" r=".48"/>
</g>
<g font-size="2.8" fill="#000080">
<text x="102.7" y="28.1">PTH 3 mm</text>
<text x="143.4" y="28.1">PTH 3 mm</text>
<text x="184.1" y="28.1">PTH 3 mm</text>
<text x="224.8" y="28.1">PTH 3 mm</text>
<text x="265.5" y="28.1">PTH 3 mm</text>
<text x="19.3" y="44" transform="rotate(-90 19.3 44)">10uF/10V</text>
<text x="110.3" y="44.6">330R</text>
<text x="151" y="44.6">330R</text>
<text x="191.7" y="44.6">330R</text>
<text x="232.5" y="44.6">330R</text>
<text x="273.1" y="44.6">330R</text>
<text x="96.1" y="62.7">5k6</text>
<text x="136.8" y="62.7">5k6</text>
<text x="177.5" y="62.7">5k6</text>
<text x="218.2" y="62.7">5k6</text>
<text x="258.9" y="62.7">5k6</text>
<text x="13.6" y="71.7" transform="rotate(-90 13.6 71.7)">10uF/10V</text>
<text x="110.1" y="69">10k</text>
<text x="150.8" y="69">10k</text>
<text x="191.5" y="69">10k</text>
<text x="232.2" y="69">10k</text>
<text x="272.9" y="69">10k</text>
<text x="84.9" y="79">PTH 3 mm</text>
<text x="125.6" y="79">PTH 3 mm</text>
<text x="166.3" y="79">PTH 3 mm</text>
<text x="207" y="79">PTH 3 mm</text>
<text x="247.7" y="79">PTH 3 mm</text>
<text x="49.3" y="93">10k</text>
<text x="92.5" y="95.5">330R</text>
<text x="133.2" y="95.5">330R</text>
<text x="173.9" y="95.5">330R</text>
<text x="214.6" y="95.5">330R</text>
<text x="255.3" y="95.5">330R</text>
<text x="34" y="103.1">1k</text>
<text x="58.2" y="103.1">1k</text>
<text x="78.3" y="113.6">5k6</text>
<text x="119" y="113.6">5k6</text>
<text x="159.7" y="113.6">5k6</text>
<text x="200.4" y="113.6">5k6</text>
<text x="241.1" y="113.6">5k6</text>
<text x="46.7" y="115.9">LL4148</text>
<text x="92.2" y="119.9">10k</text>
<text x="133" y="119.9">10k</text>
<text x="173.7" y="119.9">10k</text>
<text x="214.4" y="119.9">10k</text>
<text x="255.1" y="119.9">10k</text>
<text x="33.7" y="123.7">1206</text>
<text x="32.7" y="128.6">1k</text>
<text x="50.5" y="128.6">1k</text>
<text x="45.7" y="137.8">LL4148</text>
<text x="61.7" y="135.2">10k</text>
<text x="137" y="142.6">PTH 3 mm</text>
<text x="176.4" y="142.6">PTH 3 mm</text>
<text x="274.4" y="138.8">330R</text>
<text x="202.1" y="150.5">PCI Painel</text>
<text x="69.4" y="160.7">10k</text>
<text x="144.7" y="159.1">330R</text>
<text x="184.1" y="159.1">330R</text>
<text x="260.2" y="156.8">5k6</text>
<text x="274.2" y="163.2">10k</text>
<text x="55.4" y="169.5">2k2</text>
<text x="27.4" y="178.4">27k</text>
<text x="130.4" y="177.2">5k6</text>
<text x="169.8" y="177.2">5k6</text>
<text x="41.4" y="184.8">47k</text>
<text x="82.1" y="183.5">470R</text>
<text x="144.4" y="183.5">10k</text>
<text x="183.9" y="183.5">10k</text>
</g>
<g font-size="2.3">
<text x="38.3" y="11.6">1</text>
<text x="111.4" y="11.6">2</text>
<text x="184.5" y="11.6">3</text>
<text x="257.7" y="11.6">4</text>
<text x="28.2" y="19.3">1</text>
<text x="28.2" y="21.8">3</text>
<text x="33.7" y="19.3">2</text>
<text x="33.7" y="21.8">4</text>
<text x="28.2" y="24.3">5</text>
<text x="28.2" y="26.9">7</text>
<text x="28.2" y="29.4">9</text>
<text x="32.6" y="29.4">10</text>
<text x="33.7" y="24.3">6</text>
<text x="33.7" y="26.9">8</text>
<text x="118.7" y="24.1" transform="rotate(-90 118.7 24.1)">1</text>
<text x="159.4" y="24.1" transform="rotate(-90 159.4 24.1)">1</text>
<text x="200.1" y="24.1" transform="rotate(-90 200.1 24.1)">1</text>
<text x="240.8" y="24.1" transform="rotate(-90 240.8 24.1)">1</text>
<text x="281.5" y="24.1" transform="rotate(-90 281.5 24.1)">1</text>
<text x="3.9" y="34.5">A</text>
<text x="28.2" y="32">11</text>
<text x="28.2" y="34.5">13</text>
<text x="32.6" y="32">12</text>
<text x="32.6" y="34.5">14</text>
<text x="118.7" y="31.9" transform="rotate(-90 118.7 31.9)">2</text>
<text x="159.4" y="31.9" transform="rotate(-90 159.4 31.9)">2</text>
<text x="200.1" y="31.9" transform="rotate(-90 200.1 31.9)">2</text>
<text x="240.8" y="31.9" transform="rotate(-90 240.8 31.9)">2</text>
<text x="281.5" y="31.9" transform="rotate(-90 281.5 31.9)">2</text>
<text x="291.4" y="34.5">A</text>
<text x="28.2" y="37.1">15</text>
<text x="28.2" y="39.6">17</text>
<text x="32.6" y="37.1">16</text>
<text x="32.6" y="39.6">18</text>
<text x="28.2" y="42.2">19</text>
<text x="28.2" y="44.7">21</text>
<text x="28.2" y="47.2">23</text>
<text x="32.6" y="42.2">20</text>
<text x="32.6" y="44.7">22</text>
<text x="32.6" y="47.2">24</text>
<text x="28.2" y="49.8">25</text>
<text x="28.2" y="52.3">27</text>
<text x="32.6" y="49.8">26</text>
<text x="32.6" y="52.3">28</text>
<text x="28.2" y="54.9">29</text>
<text x="28.2" y="57.4">31</text>
<text x="28.2" y="60">33</text>
<text x="32.6" y="54.9">30</text>
<text x="32.6" y="57.4">32</text>
<text x="32.6" y="60">34</text>
<text x="113.5" y="58.7">1</text>
<text x="118.7" y="54.7" transform="rotate(-90 118.7 54.7)">3</text>
<text x="154.3" y="58.7">1</text>
<text x="159.4" y="54.7" transform="rotate(-90 159.4 54.7)">3</text>
<text x="194.9" y="58.7">1</text>
<text x="200.1" y="54.7" transform="rotate(-90 200.1 54.7)">3</text>
<text x="235.7" y="58.7">1</text>
<text x="240.8" y="54.7" transform="rotate(-90 240.8 54.7)">3</text>
<text x="276.4" y="58.7">1</text>
<text x="281.5" y="54.7" transform="rotate(-90 281.5 54.7)">3</text>
<text x="28.2" y="62.5">35</text>
<text x="28.2" y="65.1">37</text>
<text x="32.6" y="62.5">36</text>
<text x="32.6" y="65.1">38</text>
<text x="118.7" y="65" transform="rotate(-90 118.7 65)">2</text>
<text x="159.4" y="65" transform="rotate(-90 159.4 65)">2</text>
<text x="200.1" y="65" transform="rotate(-90 200.1 65)">2</text>
<text x="240.8" y="65" transform="rotate(-90 240.8 65)">2</text>
<text x="281.5" y="65" transform="rotate(-90 281.5 65)">2</text>
<text x="28.2" y="67.6">39</text>
<text x="32.6" y="67.6">40</text>
<text x="100.9" y="75" transform="rotate(-90 100.9 75)">1</text>
<text x="141.6" y="75" transform="rotate(-90 141.6 75)">1</text>
<text x="182.3" y="75" transform="rotate(-90 182.3 75)">1</text>
<text x="223" y="75" transform="rotate(-90 223 75)">1</text>
<text x="263.7" y="75" transform="rotate(-90 263.7 75)">1</text>
<text x="4" y="82.8">B</text>
<text x="100.9" y="82.8" transform="rotate(-90 100.9 82.8)">2</text>
<text x="141.6" y="82.8" transform="rotate(-90 141.6 82.8)">2</text>
<text x="182.3" y="82.8" transform="rotate(-90 182.3 82.8)">2</text>
<text x="223" y="82.8" transform="rotate(-90 223 82.8)">2</text>
<text x="263.7" y="82.8" transform="rotate(-90 263.7 82.8)">2</text>
<text x="291.5" y="82.8">B</text>
<text x="14.6" y="100.7">2</text>
<text x="14.6" y="103.2">1</text>
<text x="100.9" y="105.5" transform="rotate(-90 100.9 105.5)">3</text>
<text x="141.6" y="105.5" transform="rotate(-90 141.6 105.5)">3</text>
<text x="182.3" y="105.5" transform="rotate(-90 182.3 105.5)">3</text>
<text x="223" y="105.5" transform="rotate(-90 223 105.5)">3</text>
<text x="263.7" y="105.5" transform="rotate(-90 263.7 105.5)">3</text>
<text x="42.3" y="113.2" transform="rotate(-90 42.3 113.2)">2</text>
<text x="95.8" y="109.6">1</text>
<text x="136.4" y="109.6">1</text>
<text x="177.2" y="109.6">1</text>
<text x="217.8" y="109.6">1</text>
<text x="258.6" y="109.6">1</text>
<text x="100.9" y="115.9" transform="rotate(-90 100.9 115.9)">2</text>
<text x="141.6" y="115.9" transform="rotate(-90 141.6 115.9)">2</text>
<text x="182.3" y="115.9" transform="rotate(-90 182.3 115.9)">2</text>
<text x="223" y="115.9" transform="rotate(-90 223 115.9)">2</text>
<text x="263.7" y="115.9" transform="rotate(-90 263.7 115.9)">2</text>
<text x="275.3" y="119.8">2</text>
<text x="42.3" y="120.9" transform="rotate(-90 42.3 120.9)">1</text>
<text x="275.3" y="122.3">1</text>
<text x="4" y="131.2">C</text>
<text x="14.6" y="128.7">1</text>
<text x="14.6" y="126.1">2</text>
<text x="42.3" y="131" transform="rotate(-90 42.3 131)">2</text>
<text x="291.5" y="131.2">C</text>
<text x="42.3" y="138.8" transform="rotate(-90 42.3 138.8)">1</text>
<text x="153" y="138.6" transform="rotate(-90 153 138.6)">1</text>
<text x="192.4" y="138.6" transform="rotate(-90 192.4 138.6)">1</text>
<text x="66.5" y="146.5" transform="rotate(-90 66.5 146.5)">1</text>
<text x="69" y="146.5" transform="rotate(-90 69 146.5)">2</text>
<text x="71.6" y="146.5" transform="rotate(-90 71.6 146.5)">3</text>
<text x="153" y="146.4" transform="rotate(-90 153 146.4)">2</text>
<text x="192.4" y="146.4" transform="rotate(-90 192.4 146.4)">2</text>
<text x="282.7" y="148.8" transform="rotate(-90 282.7 148.8)">3</text>
<text x="277.6" y="152.8">1</text>
<text x="80.5" y="161.5" transform="rotate(-90 80.5 161.5)">2</text>
<text x="282.7" y="159.1" transform="rotate(-90 282.7 159.1)">2</text>
<text x="75.4" y="165.6">1</text>
<text x="50" y="170.4" transform="rotate(-90 50 170.4)">3</text>
<text x="80.5" y="171.8" transform="rotate(-90 80.5 171.8)">3</text>
<text x="147.9" y="173.2">1</text>
<text x="153" y="169.2" transform="rotate(-90 153 169.2)">3</text>
<text x="187.3" y="173.2">1</text>
<text x="192.4" y="169.2" transform="rotate(-90 192.4 169.2)">3</text>
<text x="3.9" y="179.5">D</text>
<text x="44.9" y="174.5">1</text>
<text x="98.1" y="174.5">1</text>
<text x="98.1" y="177">2</text>
<text x="153" y="179.5" transform="rotate(-90 153 179.5)">2</text>
<text x="192.4" y="179.5" transform="rotate(-90 192.4 179.5)">2</text>
<text x="201.9" y="178.3">Title</text>
<text x="291.4" y="179.5">D</text>
<text x="50" y="180.7" transform="rotate(-90 50 180.7)">2</text>
<text x="201.9" y="185.9">Size</text>
<text x="214.6" y="185.9">Number</text>
<text x="265.5" y="185.9">Revision</text>
<text x="203.2" y="189.7">A4</text>
<text x="201.9" y="193.5">Date:</text>
<text x="201.9" y="196.1">File:</text>
<text x="213.4" y="193.5">19/04/2016</text>
<text x="213.4" y="196.1">C:\projetos\..\painel_meb.SchDoc</text>
<text x="252.8" y="196.1">Drawn By:</text>
<text x="252.8" y="193.5">Sheet1 of 1</text>
<text x="38.3" y="199.9">1</text>
<text x="111.4" y="199.9">2</text>
<text x="184.5" y="199.9">3</text>
<text x="257.7" y="199.9">4</text>
</g>
<g font-size="2.3" fill="#000080">
<text x="26.4" y="15.5">CN1</text>
<text x="49.3" y="18">GPIO1_D1</text>
<text x="49.3" y="20.5">GPIO1_D3</text>
<text x="49.3" y="23.1">GPIO1_D5</text>
<text x="49.3" y="25.6">GPIO1_D7</text>
<text x="49.3" y="28.2">GPIO1_D9</text>
<text x="110.3" y="25.6">D1</text>
<text x="151" y="25.6">D2</text>
<text x="191.7" y="25.6">D3</text>
<text x="232.5" y="25.6">D4</text>
<text x="273.1" y="25.6">D5</text>
<text x="13.6" y="34.5">C1</text>
<text x="49.3" y="33.3">GPIO1_D11</text>
<text x="49.3" y="35.8">GPIO1_D13</text>
<text x="49.3" y="38.4">GPIO1_D15</text>
<text x="49.3" y="40.9">GPIO1_D17</text>
<text x="114.1" y="40.9">R1</text>
<text x="154.9" y="40.9">R2</text>
<text x="195.5" y="40.9">R3</text>
<text x="236.3" y="40.9">R4</text>
<text x="276.9" y="40.9">R5</text>
<text x="49.3" y="43.4">GPIO1_D19</text>
<text x="49.3" y="46">GPIO1_D21</text>
<text x="49.3" y="48.5">GPIO1_D23</text>
<text x="111.6" y="53.6">Q1</text>
<text x="152.3" y="53.6">Q2</text>
<text x="191.7" y="53.6">Q3</text>
<text x="233.7" y="53.6">Q4</text>
<text x="274.4" y="53.6">Q5</text>
<text x="13.6" y="60">C2</text>
<text x="49.3" y="58.7">GPIO1_D29</text>
<text x="96.1" y="57.7">R6</text>
<text x="107.8" y="56.1">BC847</text>
<text x="136.8" y="57.7">R7</text>
<text x="148.5" y="56.1">BC847</text>
<text x="177.5" y="57.7">R8</text>
<text x="189.2" y="56.1">BC847</text>
<text x="218.2" y="57.7">R9</text>
<text x="229.9" y="56.1">BC847</text>
<text x="258.9" y="57.7">R10</text>
<text x="270.6" y="56.1">BC847</text>
<text x="49.3" y="63.8">GPIO1_D33</text>
<text x="49.3" y="61.3">GPIO1_D31</text>
<text x="26.4" y="71.4">Header 20X2</text>
<text x="49.3" y="66.3">GPIO1_D35</text>
<text x="110.1" y="66.1">R11</text>
<text x="150.8" y="66.1">R12</text>
<text x="191.5" y="66.1">R13</text>
<text x="232.2" y="66.1">R14</text>
<text x="272.9" y="66.1">R15</text>
<text x="23.8" y="74">GPIO1 - JP4 da DE4</text>
<text x="92.5" y="76.5">D6</text>
<text x="133.2" y="76.5">D7</text>
<text x="173.9" y="76.5">D8</text>
<text x="214.6" y="76.5">D9</text>
<text x="255.3" y="76.5">D10</text>
<text x="40.3" y="93">100nF</text>
<text x="42.9" y="90.5">C3</text>
<text x="50.5" y="90.5">R16</text>
<text x="96.4" y="91.8">R17</text>
<text x="137" y="91.8">R18</text>
<text x="177.8" y="91.8">R19</text>
<text x="218.4" y="91.8">R20</text>
<text x="259.2" y="91.8">R21</text>
<text x="9.8" y="96.9">CN2</text>
<text x="34" y="98.1">R22</text>
<text x="58.2" y="98.1">R23</text>
<text x="9.8" y="107">Header 2</text>
<text x="90" y="107">BC847</text>
<text x="92.5" y="104.5">Q6</text>
<text x="130.7" y="107">BC847</text>
<text x="134.5" y="104.5">Q7</text>
<text x="171.4" y="107">BC847</text>
<text x="175.2" y="104.5">Q8</text>
<text x="212.1" y="107">BC847</text>
<text x="215.9" y="104.5">Q9</text>
<text x="252.8" y="107">BC847</text>
<text x="256.6" y="104.5">Q10</text>
<text x="8.6" y="109.6">Reset no Painel</text>
<text x="46.7" y="113.4">D11</text>
<text x="78.3" y="108.5">R24</text>
<text x="119" y="108.5">R25</text>
<text x="159.7" y="108.5">R26</text>
<text x="200.4" y="108.5">R27</text>
<text x="241.1" y="108.5">R28</text>
<text x="92.2" y="117">R29</text>
<text x="133" y="117">R30</text>
<text x="173.7" y="117">R31</text>
<text x="214.4" y="117">R32</text>
<text x="255.1" y="117">R33</text>
<text x="270.6" y="116">CN3</text>
<text x="279.5" y="118.5">A</text>
<text x="9.8" y="122.3">CN4</text>
<text x="18.8" y="124.8">-</text>
<text x="29.9" y="123.8">R35</text>
<text x="50.5" y="123.6">R34</text>
<text x="279.5" y="121">K</text>
<text x="18.8" y="127.4">+</text>
<text x="270.6" y="126.1">Header 2</text>
<text x="270.6" y="128.7">Led Power</text>
<text x="9.8" y="132.5">Header 2</text>
<text x="9.8" y="135">Sinc In</text>
<text x="9.8" y="137.6">+3V3 a +12V</text>
<text x="45.7" y="134.7">D12</text>
<text x="61.7" y="132.2">R36</text>
<text x="202.1" y="132.9">PCI1</text>
<text x="278.2" y="135">R37</text>
<text x="67.1" y="143.9">JS1</text>
<text x="144.7" y="140.1">D13</text>
<text x="184.1" y="140.1">D14</text>
<text x="275.7" y="147.7">Q11</text>
<text x="148.5" y="155.4">R39</text>
<text x="187.9" y="155.4">R40</text>
<text x="202.1" y="153.1">REV 1_00</text>
<text x="260.2" y="151.8">R38</text>
<text x="271.9" y="150.3">BC847</text>
<text x="69.4" y="157.6">R41</text>
<text x="201.9" y="157.9">Obs:</text>
<text x="201.9" y="161.7">LED1..LED12 = 8 canais SpW + 4 Status</text>
<text x="274.2" y="160.2">R42</text>
<text x="55.4" y="164.5">R43</text>
<text x="82.3" y="165.6">Q12</text>
<text x="201.9" y="165.6">JS1 Default: 1-2</text>
<text x="27.4" y="173.4">R46</text>
<text x="39.1" y="171.9">BC847</text>
<text x="41.6" y="169.4">Q15</text>
<text x="81.8" y="168.4">BC807</text>
<text x="93.8" y="173.2">+</text>
<text x="96.4" y="170.6">CN5</text>
<text x="130.4" y="172.2">R44</text>
<text x="142.1" y="170.6">BC847</text>
<text x="145.9" y="168.1">Q13</text>
<text x="169.8" y="172.2">R45</text>
<text x="181.6" y="170.6">BC847</text>
<text x="184.1" y="168.1">Q14</text>
<text x="201.9" y="169.4">Resistor padrão: 0603 - 5%</text>
<text x="201.9" y="173.2">Capacitor padrão: 0603 - 10%</text>
<text x="93.8" y="175.7">-</text>
<text x="41.4" y="181.8">R50</text>
<text x="82.1" y="180.6">R47</text>
<text x="96.4" y="180.8">Header 2</text>
<text x="96.4" y="183.3">Sinc Out</text>
<text x="96.4" y="185.9">3V3 @ 40 mA - Source</text>
<text x="144.4" y="180.6">R48</text>
<text x="183.9" y="180.6">R49</text>
<text x="208.3" y="180.8">Painel - MEB</text>
<text x="96.4" y="188.4">5V @ 50 mA - Source</text>
<text x="96.4" y="191">0V @ 1 mA - Sink</text>
<text x="223.5" y="188.4">painel_meb.PrjPCB</text>
<text x="275.7" y="188.4">1_00</text>
<text x="264.2" y="196.1">CCB</text>
</g>
<g font-size="2.3" fill="#800000">
<text x="117.3" y="15.5">+5V</text>
<text x="158" y="15.5">+5V</text>
<text x="198.7" y="15.5">+5V</text>
<text x="239.4" y="15.5">+5V</text>
<text x="280.1" y="15.5">+5V</text>
<text x="64.5" y="19.3">LED1</text>
<text x="64.5" y="21.8">LED2</text>
<text x="9.2" y="25.6">+5V</text>
<text x="64.5" y="24.3">LED3</text>
<text x="64.5" y="26.9">LED4</text>
<text x="64.5" y="29.4">LED5</text>
<text x="64.5" y="34.5">LED6</text>
<text x="64.5" y="37.1">LED7</text>
<text x="64.5" y="39.6">LED8</text>
<text x="64.5" y="42.2">LED9</text>
<text x="64.5" y="44.7">LED10</text>
<text x="64.5" y="47.2">LED11</text>
<text x="15" y="48.5">+3V3</text>
<text x="64.5" y="49.8">LED12</text>
<text x="65.6" y="60">RST</text>
<text x="84.9" y="60">LED1</text>
<text x="125.6" y="60">LED2</text>
<text x="166.3" y="60">LED3</text>
<text x="207" y="60">LED4</text>
<text x="247.7" y="60">LED5</text>
<text x="65.8" y="65.1">SINC_OUT</text>
<text x="65.8" y="62.5">SINC_IN</text>
<text x="65.8" y="67.6">LED_POWER</text>
<text x="99.5" y="66.3">+5V</text>
<text x="140.2" y="66.3">+5V</text>
<text x="180.9" y="66.3">+5V</text>
<text x="221.6" y="66.3">+5V</text>
<text x="262.3" y="66.3">+5V</text>
<text x="40.4" y="81.6">+3V3</text>
<text x="70.9" y="100.7">RST</text>
<text x="40.4" y="104.5">+3V3</text>
<text x="67.1" y="110.8">LED6</text>
<text x="107.8" y="110.8">LED7</text>
<text x="148.5" y="110.8">LED8</text>
<text x="189.2" y="110.8">LED9</text>
<text x="228.6" y="110.8">LED10</text>
<text x="281.4" y="109.6">+5V</text>
<text x="68.3" y="126.1">SINC_IN</text>
<text x="151.6" y="129.9">+5V</text>
<text x="191.1" y="129.9">+5V</text>
<text x="53.7" y="147.7">+5V</text>
<text x="78.6" y="147.7">+3V3</text>
<text x="240.1" y="154.1">LED_POWER</text>
<text x="11.1" y="175.7">SINC_OUT</text>
<text x="116.7" y="174.5">LED11</text>
<text x="157.4" y="174.5">LED12</text>
</g>
</svg>
